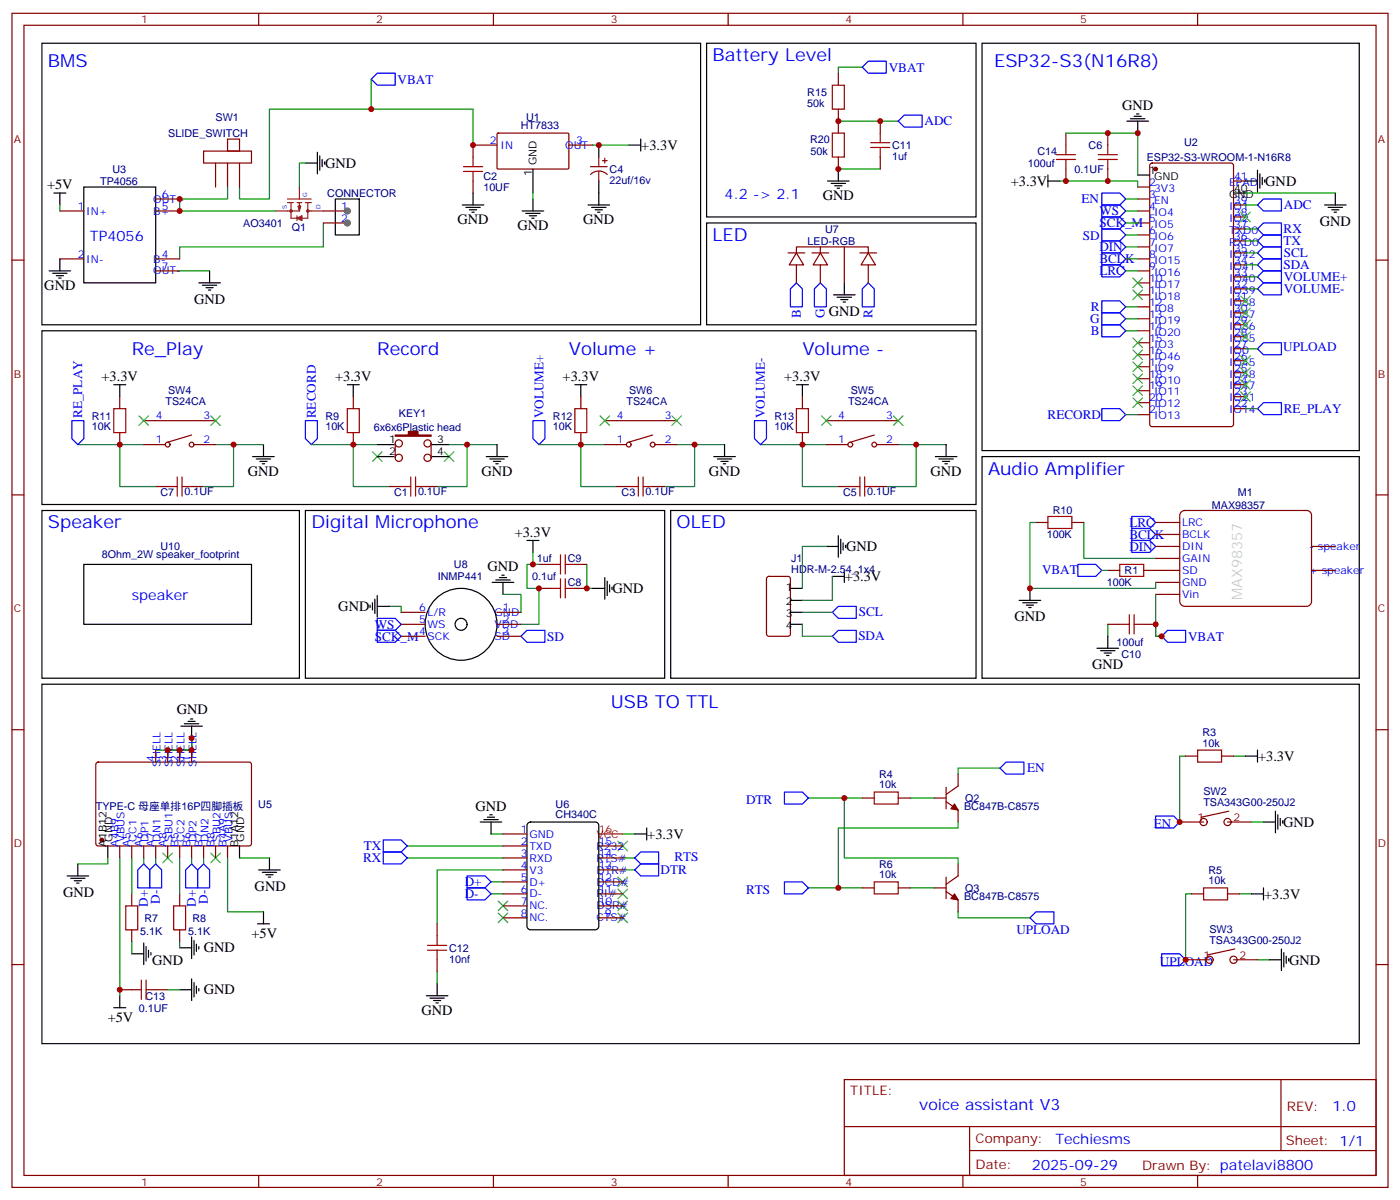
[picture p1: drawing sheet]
<svg xmlns="http://www.w3.org/2000/svg" width="412mm" height="353mm" viewBox="0 0 412 353" stroke-linecap="round" stroke-linejoin="round" font-family="sans-serif">
<g fill="none" stroke="#870000" stroke-width=".35">
<path d="M3.5 3.9h405.4v345.7h-405.4zM7.1 7.4h398.2v338.7h-398.2zM76.2 3.9v3.5M145.3 3.9v3.5M214.5 3.9v3.5M283.6 3.9v3.5M352.8 3.9v3.5M146.5 39.4l.3-.2h20.6l.2 .3-.1 10.1-.3 .2-20.6-.1-.2-.3zM246.9 21.6v3.5M246.9 32.1v7.1M259.3 35.7v3.5M314 39.2v3.5"/>
<path d="M326.3 39.2v3.5M45.9 58.6h7M60 44.5h14.1v3.5h-14.1zM63.5 48v7.1M67 41h3.6v3.5h-3.6zM67 48v7.1M70.6 48v7.1M139.3 53.3v3.5M146.4 42.7h-7.1v3.5M167.6 42.7h7M173.9 49.1h5M174 51.3a3.5 3.5 0 0 1 4.9 .1"/>
<path d="M176.4 46.2v2.9M176.4 50.5v2.8M177.4 47.3h1.5M178.2 46.6v1.4M246.9 46.2v3.6M259.3 46.2v3.6M314 49.8v3.5M326.3 49.8v3.5M335.1 58.6h3.6M335.1 55.1h3.6M338.9 48.2l.5-.2h23.3l.6 .4 .1 76.5-.5 .7h-23.5l-.7-.4v-76.5zM363.4 53.3h3.5"/>
<path d="M3.5 76.6h3.6M17.6 62.1h7.1M17.6 76.2h7.1M45.9 62.1h7M45.9 76.2h7M45.9 79.8h7M95.2 62.1h7.1M95.2 65.7h7.1M232.1 74.5h5M234.6 74.5l2.1 3.5h-4.2zM234.6 74.5v-1.8h21.2v1.8M234.6 78v5.3"/>
<path d="M239.2 74.5h4.9M241.7 74.5l2.1 3.5h-4.3zM241.7 72.7v1.8M241.7 78v5.3M248.7 72.7v10.6M253.3 74.5h4.9M255.8 74.5l2.1 3.5h-4.3zM255.8 78v5.3M335.1 62.1h3.6M335.1 65.7h3.6M335.1 76.2h3.6M335.1 79.8h3.6"/>
<path d="M335.1 69.2h3.6M335.1 72.7h3.6M363.4 74.5h3.5M363.4 78h3.5M363.4 70.9h3.5M363.4 67.4h3.5M363.4 63.9h3.5M363.4 60.4h3.5M405.3 76.6h3.6M335.1 83.3h3.6M335.1 86.8h3.6M335.1 90.3h3.6"/>
<path d="M335.1 93.9h3.6M335.1 97.4h3.6M363.4 99.2h3.5M363.4 95.6h3.5M363.4 92.1h3.5M363.4 88.6h3.5M363.4 85.1h3.5M363.4 81.5h3.5M35.3 116.8v3.5M104.1 116.8v3.5M171.1 116.8v3.5M236.4 116.8v3.5"/>
<path d="M335.1 100.9h3.6M335.1 104.5h3.6M335.1 108h3.6M335.1 111.5h3.6M335.1 115h3.6M335.1 118.6h3.6M363.4 116.8h3.5M363.4 113.3h3.5M363.4 109.7h3.5M363.4 106.2h3.5M363.4 102.7h3.5M35.3 127.4v3.5"/>
<path d="M42.3 130.9h6.4M42.3 123.9h21.2M56.4 128.1l-7 2.1M57.1 130.9h6.4M104.1 127.4v3.5M116.4 130.6v4.2M127 130.6v4.2M171.1 127.4v3.5M178.2 130.9h6.3M178.2 123.9h21.1M192.3 128.1l-7.1 2.1M193 130.9h6.3"/>
<path d="M236.4 127.4v3.5M243.4 130.9h6.4M243.4 123.9h21.2M257.5 128.1l-7 2.1M258.2 130.9h6.4M335.1 122.1h3.6M363.4 120.3h3.5M3.5 145.7h3.6M45.9 143.3h3.5M56.4 143.3h3.6M114.7 143.3h3.5M125.2 143.3h3.6"/>
<path d="M181.7 143.3h3.5M192.3 143.3h3.5M246.9 143.3h3.6M257.5 143.3h3.6M305.2 153.8h3.5M315.7 153.8h3.6M340.4 153.8h7.1M340.4 157.4h7.1M405.3 145.7h3.6M158.7 173.2h3.6M158.7 166.2h3.6M169.3 173.2h3.6"/>
<path d="M169.3 166.2h3.6M226 169.9l.5-.2h5.6l.7 .5v16.5l-.4 .6-5.9 .1-.7-.5v-16.5zM326.3 168h3.5M336.9 168h10.6M340.4 160.9h7.1M340.4 164.4h7.1M340.4 171.5h7.1M340.4 175h7.1M386.3 160.9h7M386.3 168h7M118.2 183.8h7M118.2 180.3h7"/>
<path d="M118.2 187.4h7M146.4 183.8h7.1M146.4 180.3h7.1M146.4 187.4h7.1M326.3 183.8h3.5M336.9 183.8h3.5M3.5 214.9h3.6M405.3 214.9h3.6M28.5 224.6l.4-.2 44.8 .1 .4 .6-.1 23.6-.6 .4-44.7-.1-.5-.6v-23.3zM45.9 220.9v3.5M49.4 220.9v3.5M52.9 220.9v3.5"/>
<path d="M56.4 220.9v3.5M254 235h3.5M264.6 235h3.5M275.2 235h3.5M278.7 236l3.5 2.5v3.5M278.7 231.8v6.4M282.2 227.9v3.6l-3.5 2.4M349.2 222.6h3.6M359.8 222.6h3.6M361.9 238.9l-8.1 1.7M35.3 249.1v3.5M38.8 249.1v3.5"/>
<path d="M42.3 249.1v3.5M45.9 249.1v3.5M49.4 249.1v3.5M52.9 249.1v3.5M56.4 249.1v3.5M60 249.1v3.5M63.5 249.1v3.5M67 249.1v3.5M148.2 249.1h7M148.2 252.6h7M148.2 256.2h7M148.2 259.7h7"/>
<path d="M148.2 245.6h7M176.4 249.1h7M176.4 252.6h7M176.4 256.2h7M176.4 259.7h7M278.7 258.3v6.3M282.2 254.4v3.5l-3.5 2.5M347.5 242h7M361.6 242h7.1M38.8 263.2v3.5M38.8 273.8v3.5M52.9 263.2v3.5"/>
<path d="M52.9 273.8v3.5M128.8 272v3.6M148.2 263.2h7M148.2 266.7h7M148.2 270.3h7M176.4 263.2h7M176.4 266.7h7M176.4 270.3h7M254 261.4h3.5M264.6 261.4h3.5M275.2 261.4h3.5M278.7 262.5l3.5 2.5v3.5"/>
<path d="M351 263.2h3.5M361.6 263.2h3.5M363.7 279.4l-8.1 1.8M3.5 284h3.6M35.3 291.4h3.5M45.9 291.4h3.5M128.8 282.6v3.5M349.2 282.6h7.1M363.4 282.6h7M405.3 284h3.6M248.7 317.9h156.6v28.2h-156.6zM377.3 317.9v20.9"/>
<path d="M248.7 331.7h156.5M285.6 338.8h119.6M285.6 331.7v14.1M76.2 346.1v3.5M145.3 346.1v3.5M214.5 346.1v3.5M283.6 346.1v3.5M352.8 346.1v3.5"/>
<circle cx="49.4" cy="130.9" r=".71"/>
<circle cx="56.4" cy="130.9" r=".71"/>
<circle cx="117.5" cy="130.6" r="1.06"/>
<circle cx="117.5" cy="134.8" r="1.06"/>
<circle cx="125.9" cy="134.8" r="1.06"/>
<circle cx="125.9" cy="130.6" r="1.06"/>
<circle cx="185.2" cy="130.9" r=".71"/>
<circle cx="192.3" cy="130.9" r=".71"/>
<circle cx="250.5" cy="130.9" r=".71"/>
<circle cx="257.5" cy="130.9" r=".71"/>
<circle cx="354.5" cy="242" r="1.06"/>
<circle cx="361.6" cy="242" r="1.06"/>
<circle cx="356.3" cy="282.6" r="1.06"/>
<circle cx="363.4" cy="282.6" r="1.06"/>
</g>
<g fill="none" stroke="#000" stroke-width=".35">
<path d="M12.3 12.7h194.1v82.9h-194.1zM208.1 12.7h79.4v51.2h-79.4zM289.3 12.7h111.1v120h-111.1zM332 35.7h6.3M333 35h4.3M334.1 34.3h2.1M334.8 33.5h.7M335.1 35.7v3.5M15.9 56.8h3.5M17.6 56.8v3.6M24.7 55.1h21.2v28.2h-21.2zM90 48h3.5"/>
<path d="M93.5 44.8v6.4M94.2 45.9v4.2M94.9 47v2.1M95.6 47.7v.7M98.8 58.6h7v10.6h-7zM139.3 56.8v3.6M157 49.8v7M157 58.6v3.5M176.4 42.7v3.5M176.4 53.3v7.1M185.2 42.7h3.5M188.7 41v3.5"/>
<path d="M243.8 53.3h6.3M244.8 54h4.3M245.9 54.7h2.1M246.6 55.4h.7M246.9 49.8v3.5M308.7 53.3h3.5M308.7 51.5v3.6M335.1 51.5h3.6M363.4 56.8h3.5M366.9 53.3h3.5M370.4 50.1v6.4M371.1 51.2v4.2"/>
<path d="M371.8 52.2v2.2M372.5 53v.7M393.3 56.8v3.6M14.5 79.8h6.3M17.6 76.2v3.6M61.7 79.8v3.5M136.2 60.4h6.3M137.2 61.1h4.3M138.3 61.8h2.1M139 62.5h.7M153.8 62.1h6.4M154.9 62.8h4.2"/>
<path d="M155.9 63.5h2.1M156.6 64.2h.7M173.2 60.4h6.4M174.3 61.1h4.2M175.3 61.8h2.1M176 62.5h.7M208.1 65.7h79.4v29.9h-79.4zM390.2 60.4h6.3M391.2 61.1h4.3M392.3 61.8h2.1M393 62.5h.7M12.3 97.4h275.2v51.2h-275.2z"/>
<path d="M15.5 80.5h4.3M16.6 81.2h2.1M17.3 81.9h.7M58.6 83.3h6.3M59.6 84h4.3M60.7 84.7h2.1M61.4 85.4h.7M245.5 86.8h6.4M246.6 87.5h4.2M247.6 88.2h2.2M248.4 88.9h.7M248.7 83.3v3.5"/>
<path d="M33.5 113.3h3.5M35.3 113.3v3.5M102.3 113.3h3.5M104.1 113.3v3.5M169.3 113.3h3.6M171.1 113.3v3.5M234.6 113.3h3.5M236.4 113.3v3.5M74.4 134.4h6.4M75.5 135.1h4.2M76.6 135.9h2.1M77.3 136.6h.7"/>
<path d="M77.6 130.9v3.5M111.1 134.4h5M111.1 130.9h5M127.4 134.4h4.9M127.4 130.9h4.9M143.2 134.4h6.4M144.3 135.1h4.2M145.3 135.9h2.2M146 136.6h.8M146.4 130.9v3.5M210.3 134.4h6.3M211.3 135.1h4.2"/>
<path d="M212.4 135.9h2.1M213.1 136.6h.7M213.4 130.9v3.5M275.5 134.4h6.4M276.6 135.1h4.2M277.6 135.9h2.2M278.3 136.6h.7M278.7 130.9v3.5M289.3 134.4h111.1v65.3h-111.1zM12.3 150.3h75.9v49.4h-75.9zM90 150.3h105.8v49.4h-105.8zM155.2 159.1h3.5"/>
<path d="M157 159.1v3.6M197.6 150.3h89.9v49.4h-89.9zM246.9 157.7v6.4M247.6 158.8v4.2M248.4 159.8v2.2M24.7 166.2h49.4v17.6h-49.4zM109 178.2v.7M109.7 177.5v2.1M110.4 176.4v4.3M111.1 178.5h3.6M111.1 175.4v6.3M145 171.5h6.3"/>
<path d="M146 170.8h4.3M147.1 170.1h2.1M147.8 169.4h.7M148.2 171.5v3.5M174.6 173.2h3.6M178.2 170.1v6.3M178.9 171.1v4.3M179.6 172.2v2.1M180.3 172.9v.7M232.8 176.8h3.6M232.8 173.2h3.6M243.4 160.9h3.5"/>
<path d="M245.2 169.7h3.5M248.7 168v3.5M249.1 160.5v.8M300.2 176.8h6.4M301.3 177.5h4.2M302.3 178.2h2.1M303 178.9h.7M303.4 173.2v3.6M232.8 180.3h3.6M232.8 183.8h3.6M323.1 190.9h6.4M324.2 191.6h4.2"/>
<path d="M325.3 192.3h2.1M326 193h.7M326.3 187.4v3.5M12.3 201.5h388.1v105.8h-388.1zM53.3 213.8h6.3M54.3 213.1h4.3M55.4 212.4h2.1M56.1 211.7h.7M56.4 213.8v3.5M144.3 239.9h.7M366.9 222.6h3.5M370.4 220.9v3.5"/>
<path d="M375.7 238.9v6.3M376.4 239.9v4.3M19.8 257.9h6.3M20.8 258.6h4.2M21.9 259.3h2.1M22.9 254.4v3.5M31.7 249.1v3.5M70.6 249.1v3.5M76.2 256.2h6.3M77.3 256.9h4.2M78.3 257.6h2.1M79 258.3h.7"/>
<path d="M79.4 252.6v3.6M141.5 242h6.3M142.5 241.3h4.3M143.6 240.6h2.1M144.6 242v3.6M155.5 242.5l.8-.5h19l.9 .5 .2 .6v29.6l-.5 .9-.6 .2h-19l-.9-.5-.2-.6v-29.6zM187 245.6h3.5M190.5 243.8v3.5M372.2 242h3.5M377.1 241v2.1M377.8 241.7v.7M22.6 260h.7"/>
<path d="M42.3 277.7v6.3M43 278.7v4.3M43.7 279.8v2.1M52.9 279.1h3.5M56.4 275.9v6.4M57.1 277v4.2M57.9 278v2.1M58.6 278.7v.7M75.8 272h3.6M77.6 268.5v3.5M368.7 263.2h3.5M372.2 261.4v3.6"/>
<path d="M377.5 279.4v6.4M33.5 296.7h3.5M35.3 293.2v3.5M38.8 280.8h3.5M44.4 280.5v.7M52.9 291.4h3.5M56.4 288.3v6.3M57.1 289.3v4.2M57.9 290.4v2.1M58.6 291.1v.7M125.6 293.2h6.3M126.6 293.9h4.3"/>
<path d="M127.7 294.6h2.1M128.4 295.3h.7M128.8 289.7v3.5M373.9 282.6h3.6M378.2 280.5v4.2M378.9 281.6v2.1M379.6 282.3v.7"/>
<circle cx="135.8" cy="183.8" r="10.6"/>
<circle cx="135.8" cy="183.8" r="1.76"/>
</g>
<g fill="none" stroke="#008700" stroke-width=".35">
<path d="M254 19.8h-7.1v1.8M109.4 23.3v8.8M246.9 35.7h17.7M314 39.2h21.1v12.3M67 55.1v3.5h-14.1v3.5h28.2M90 48h-1.8v7.1M139.3 42.7v-10.6h-59.9v26.5h-8.8v-3.5M157 56.8v1.8M174.6 42.7h10.6M246.9 49.8h12.4M312.2 53.3h22.9v1.8M331.6 58.6h3.5"/>
<path d="M366.9 56.8h26.4M17.6 60.4v1.7M52.9 79.8h8.8M95.2 65.7v7h-42.3v3.5M331.6 79.8h3.5M331.6 62.1h3.5M331.6 65.7h3.5M331.6 69.2h3.5M331.6 72.7h3.5M331.6 76.2h3.5M366.9 60.4h3.5M366.9 67.4h3.5"/>
<path d="M366.9 70.9h3.5M366.9 74.5h3.5M366.9 78h3.5M331.6 90.3h3.5M331.6 93.9h3.5M331.6 97.4h3.5M366.9 81.5h3.5M366.9 85.1h3.5M366.9 102.7h3.5M22.9 130.9h19.4M35.3 130.9v12.4h10.6M63.5 130.9h5.3v12.4h-8.8"/>
<path d="M68.8 130.9h8.8M91.7 130.9h19.4M104.1 130.9v12.4h10.6M132.3 130.9h5.3v12.4h-8.8M137.6 130.9h8.8M158.7 130.9h19.5M171.1 130.9v12.4h10.6M199.3 130.9h5.3v12.4h-8.8M204.6 130.9h8.8M224 130.9h19.4M236.4 130.9v12.4h10.5M264.6 130.9h5.3v12.4h-8.8"/>
<path d="M269.9 130.9h8.8M331.6 122.1h3.5M366.9 120.3h3.5M305.2 153.8h-1.8v19.4h37v-1.7M319.3 153.8v10.6h21.1M114.7 178.5h3.5v1.8M148.2 175h5.3v5.3M157 162.7v3.5M158.7 166.2h-3.5v7h3.5v10.6h-5.2M172.9 166.2v7h1.7M243.4 160.9h-7v12.3M245.2 169.7v7.1h-8.8"/>
<path d="M324.6 168h1.7M340.4 175v12.4h1.8h-1.8v-3.6M236.4 183.8v3.6h8.8M236.4 180.3h8.8M326.3 183.8v3.6M56.4 217.3v3.6h-3.5M56.4 217.3v3.6h-7M56.4 217.3v3.6h-10.5M56.4 217.3v3.6M238.1 235h15.9M248.7 235v17.6h33.5v1.8M268.1 235h7.1"/>
<path d="M294.6 226.2h-12.4v1.7M349.2 222.6h-1.7v19.4M363.4 222.6h3.5M31.7 252.6v1.8h-8.8M35.3 252.6v40.6M38.8 252.6v10.6M42.3 252.6v1.8M45.9 252.6v1.8M52.9 252.6v10.6M56.4 252.6v1.8M60 252.6v1.8M67 252.6v15.9h10.6"/>
<path d="M70.6 252.6h8.8M119.9 252.6h28.3M119.9 249.1h28.3M144.6 245.6h3.6M144.6 259.7h3.6M148.2 256.2h-19.4v15.8M183.4 245.6h3.6M183.4 252.6h3.6M183.4 256.2h3.6M282.2 242v1.8h-35.3v17.6M368.7 242h3.5M38.8 277.3v3.5"/>
<path d="M52.9 277.3v1.8M144.6 263.2h3.6M238.1 261.4h15.9M268.1 261.4h7.1M282.2 268.5v1.8h21.2M351 263.2h-1.8v19.4M365.1 263.2h3.6M49.4 291.4h3.5M128.8 286.1v3.6M370.4 282.6h3.5"/>
</g>
<g fill="none" stroke="#a10000" stroke-width=".35">
<path d="M245.2 39.2h3.5v7h-3.5zM245.2 25.1h3.5v7h-3.5zM259.3 39.2v2.8M136.5 50.5h5.7M136.5 49.1h5.7M139.3 46.2v2.9M139.3 50.5v2.8M256.5 43.4h5.6M256.5 42h5.6M259.3 43.4v2.8M311.1 47h5.7M311.1 45.5h5.7"/>
<path d="M314 42.7v2.8M314 47v2.8M323.5 47h5.6M323.5 45.5h5.6M326.3 42.7v2.8M326.3 47v2.8M33.5 120.3h3.5v7.1h-3.5zM102.3 120.3h3.5v7.1h-3.5zM169.3 120.3h3.6v7.1h-3.6zM234.6 120.3h3.5v7.1h-3.5zM49.4 143.3h2.8M52.2 140.4v5.7"/>
<path d="M53.6 143.3h2.8M53.6 140.4v5.7M118.2 143.3h2.8M121 140.4v5.7M122.4 143.3h2.8M122.4 140.4v5.7M185.2 143.3h2.8M188 140.4v5.7M189.4 143.3h2.9M189.4 140.4v5.7M250.5 143.3h2.8M253.3 140.4v5.7"/>
<path d="M254.7 143.3h2.8M254.7 140.4v5.7M308.7 152.1h7v3.5h-7zM162.3 173.2h2.8M162.3 166.2h2.8M165.1 163.4v5.6M165.1 170.4v5.7M166.5 173.2h2.8M166.5 163.4v5.6M166.5 170.4v5.7M166.5 166.2h2.8M329.8 166.2h7.1v3.5h-7.1z"/>
<path d="M329.8 183.8h2.9M332.7 181v5.7M334.1 181v5.7M334.1 183.8h2.8M257.5 233.2h7.1v3.5h-7.1zM352.8 220.9h7v3.5h-7zM257.5 259.7h7.1v3.5h-7.1zM37 266.7h3.6v7.1h-3.6zM51.2 266.7h3.5v7.1h-3.5zM125.9 279.8h5.7M125.9 278.4h5.7M128.8 275.6v2.8"/>
<path d="M128.8 279.8v2.8M354.5 261.4h7.1v3.6h-7.1zM38.8 291.4h2.8M41.6 288.6v5.7M43 288.6v5.7M43 291.4h2.9"/>
</g>
<g fill="none" stroke="#00f" stroke-width=".35">
<path d="M254 19.8l1.8-1.8h5.3v3.6h-5.3zM109.4 23.3l1.7-1.7h5.3v3.5h-5.3zM264.6 35.7l1.7-1.8h5.3v3.5h-5.3zM324.6 56.8h5.2l1.8 1.8-1.8 1.8h-5.2zM324.6 70.9h5.2l1.8 1.8-1.8 1.8h-5.2zM324.6 74.5h5.2l1.8 1.7-1.8 1.8h-5.2zM324.6 78h5.2l1.8 1.8-1.8 1.7h-5.2zM324.6 67.4h5.2l1.8 1.8-1.8 1.7h-5.2zM324.6 63.9h5.2l1.8 1.8-1.8 1.7h-5.2zM324.6 60.4h5.2l1.8 1.7-1.8 1.8h-5.2zM370.4 67.4l1.8-1.7h5.3v3.5h-5.3zM370.4 70.9l1.8-1.7h5.3v3.5h-5.3z"/>
<path d="M370.4 74.5l1.8-1.8h5.3v3.5h-5.3zM370.4 78l1.8-1.8h5.3v3.6h-5.3zM370.4 60.4l1.8-1.8h5.3v3.5h-5.3zM234.6 83.3l1.8 1.8v5.2h-3.6v-5.2zM241.7 83.3l1.7 1.8v5.2h-3.5v-5.2zM255.8 83.3l1.7 1.8v5.2h-3.5v-5.2zM324.6 95.6h5.2l1.8 1.8-1.8 1.8h-5.2zM324.6 92.1h5.2l1.8 1.8-1.8 1.7h-5.2zM324.6 88.6h5.2l1.8 1.7-1.8 1.8h-5.2zM370.4 81.5l1.8-1.7h5.3v3.5h-5.3zM370.4 85.1l1.8-1.8h5.3v3.5h-5.3zM370.4 102.7l1.8-1.8h5.3v3.6h-5.3z"/>
<path d="M21.2 123.9h3.5v5.3l-1.8 1.7-1.7-1.7zM90 123.9h3.5v5.3l-1.8 1.7-1.7-1.7zM157 123.9h3.5v5.3l-1.8 1.7-1.7-1.7zM222.2 123.9h3.6v5.3l-1.8 1.7-1.8-1.7zM324.6 120.3h5.2l1.8 1.8-1.8 1.8h-5.2zM370.4 120.3l1.8-1.7h5.3v3.5h-5.3zM333.4 159.1h5.3l1.7 1.8-1.7 1.8h-5.3zM333.4 155.6h5.3l1.7 1.8-1.7 1.7h-5.3zM333.4 152.1h5.3l1.7 1.7-1.7 1.8h-5.3zM317.5 166.2h5.3l1.8 1.8-1.8 1.7h-5.3zM111.1 185.6h5.3l1.8 1.8-1.8 1.7h-5.3zM111.1 182.1h5.3l1.8 1.7-1.8 1.8h-5.3z"/>
<path d="M153.5 187.4l1.7-1.8h5.3v3.5h-5.3zM245.2 180.3l1.7-1.8h5.3v3.6h-5.3zM245.2 187.4l1.7-1.8h5.3v3.5h-5.3zM342.2 187.4l1.8-1.8h5.2v3.5h-5.2zM231.1 233.2h5.3l1.7 1.8-1.7 1.7h-5.3zM294.6 226.2l1.7-1.8h5.3v3.5h-5.3zM42.3 254.4l1.8 1.8v5.2h-3.5v-5.2zM45.9 254.4l1.7 1.8v5.2h-3.5v-5.2zM56.4 254.4l1.8 1.8v5.2h-3.5v-5.2zM60 254.4l1.7 1.8v5.2h-3.5v-5.2zM112.9 247.3h5.3l1.7 1.8-1.7 1.8h-5.3zM112.9 250.9h5.3l1.7 1.7-1.7 1.8h-5.3z"/>
<path d="M137.6 257.9h5.3l1.7 1.8-1.7 1.7h-5.3zM187 252.6l1.7-1.7h5.3v3.5h-5.3zM187 256.2l1.7-1.8h5.3v3.5h-5.3zM231.1 259.7h5.3l1.7 1.7-1.7 1.8h-5.3zM340.4 240.3h5.3l1.8 1.7-1.8 1.8h-5.3zM137.6 261.4h5.3l1.7 1.8-1.7 1.8h-5.3zM303.4 270.3l1.8-1.8h5.2v3.5h-5.2zM342.2 280.8h5.3l1.7 1.8-1.7 1.8h-5.3z"/>
</g>
<path d="M347.8 150.9l1.1-.6h36a1.41 1.41 0 0 1 1.4 1.4v25.4a1.51 1.51 0 0 1-1.4 1.4h-36a1.51 1.51 0 0 1-1.4-1.4v-25.4z" fill="none" stroke="#800000" stroke-width=".35"/>
<g fill="#666" stroke="#666" stroke-width=".35">
<circle cx="102.3" cy="65.7" r=".88"/>
<circle cx="102.3" cy="62.1" r=".88"/>
</g>
<g fill="none" stroke="#8c2424" stroke-width=".35">
<path d="M84.7 59.7h1.7M84.7 58.6h7M85.7 59.7v4.5h5v-4.5M87.5 59.7h1.4M88.2 55.1v3.5M88.2 59.7v2.1M90 59.7h1.7M81.1 62.1h7.1M87.5 64.2l1.4-.7v1.4zM87.5 63.5v1.4M87.8 60.7l.4 1.4M87.8 60.7h.7"/>
<path d="M87.8 60.7l.4 1.1M88.2 64.2l.7 .4M88.2 64.2l.3 .4M88.5 60.7l-.3 1.4M88.5 60.7l-.3 1.1M88.5 60.7l-.3 .7M88.5 63.9l-.3 .3M88.9 63.9l-.7 .3M90.7 62.1h4.5"/>
<circle cx="85.7" cy="62.1" r=".35"/>
<circle cx="90.7" cy="62.1" r=".35"/>
</g>
<g fill="#870000" stroke="#870000" stroke-width=".35">
<path d="M281.2 263.2l1 1.8-2.1-.4z"/>
<path d="M281.2 236.7l1 1.8-2.1-.3z"/>
<path d="M116.4 128.1h3.9v-1.1h2.8v1.1h3.9v.3h-10.6z"/>
<circle cx="30" cy="247.3" r=".53"/>
<circle cx="340.4" cy="49.8" r=".53"/>
</g>
<g fill="none" stroke="#3c3" stroke-width=".35">
<path d="M365.5 62.5l2.8 2.8M368.3 62.5l-2.8 2.8M333.7 81.9l2.8 2.8M333.7 85.4l2.8 2.8M333.7 99.5l2.8 2.8M336.5 81.9l-2.8 2.8M336.5 85.4l-2.8 2.8M336.5 99.5l-2.8 2.8M365.5 97.8l2.8 2.8M365.5 94.2l2.8 2.8M365.5 90.7l2.8 2.8M365.5 87.2l2.8 2.8"/>
<path d="M368.3 97.8l-2.8 2.8M368.3 94.2l-2.8 2.8M368.3 90.7l-2.8 2.8M368.3 87.2l-2.8 2.8M333.7 103l2.8 2.9M333.7 106.6l2.8 2.8M333.7 110.1l2.8 2.8M333.7 113.6l2.8 2.9M333.7 117.2l2.8 2.8M336.5 110.1l-2.8 2.8M336.5 106.6l-2.8 2.8M336.5 103l-2.8 2.9"/>
<path d="M336.5 113.6l-2.8 2.9M336.5 117.2l-2.8 2.8M365.5 115.4l2.8 2.8M365.5 111.9l2.8 2.8M365.5 108.3l2.8 2.9M365.5 104.8l2.8 2.8M368.3 115.4l-2.8 2.8M368.3 111.9l-2.8 2.8M368.3 108.3l-2.8 2.9M368.3 104.8l-2.8 2.8M40.9 122.4l2.8 2.9M43.7 122.4l-2.8 2.9"/>
<path d="M62.1 122.4l2.8 2.9M64.9 122.4l-2.8 2.9M109.7 133l2.8 2.9M112.5 133l-2.8 2.9M130.9 133l2.8 2.9M133.7 133l-2.8 2.9M176.7 122.4l2.9 2.9M179.6 122.4l-2.9 2.9M197.9 122.4l2.8 2.9M200.7 122.4l-2.8 2.9M242 122.4l2.8 2.9M244.8 122.4l-2.8 2.9"/>
<path d="M263.2 122.4l2.8 2.9M266 122.4l-2.8 2.9M48 251.2l2.8 2.8M50.8 251.2l-2.8 2.8M62.1 251.2l2.8 2.8M64.9 251.2l-2.8 2.8M182 247.7l2.9 2.8M182 258.3l2.9 2.8M184.9 247.7l-2.9 2.8M184.9 258.3l-2.9 2.8M146.8 268.9l2.8 2.8M146.8 265.3l2.8 2.8"/>
<path d="M149.6 268.9l-2.8 2.8M149.6 265.3l-2.8 2.8M182 268.9l2.9 2.8M182 265.3l2.9 2.8M182 261.8l2.9 2.8M184.9 268.9l-2.9 2.8M184.9 265.3l-2.9 2.8M184.9 261.8l-2.9 2.8"/>
</g>
<path d="M176.4 245.6h7" fill="none" stroke="#f00" stroke-width=".35"/>
<g fill="#c00">
<circle cx="35.3" cy="130.9" r=".88"/>
<circle cx="246.9" cy="49.8" r=".88"/>
<circle cx="246.9" cy="35.7" r=".88"/>
<circle cx="139.3" cy="42.7" r=".88"/>
<circle cx="52.9" cy="58.6" r=".88"/>
<circle cx="52.9" cy="62.1" r=".88"/>
<circle cx="176.4" cy="42.7" r=".88"/>
<circle cx="259.3" cy="35.7" r=".88"/>
<circle cx="342.2" cy="187.4" r=".88"/>
<circle cx="172.9" cy="173.2" r=".88"/>
<circle cx="158.8" cy="173.2" r=".88"/>
<circle cx="157" cy="166.2" r=".88"/>
<circle cx="56.4" cy="217.3" r=".88"/>
<circle cx="246.9" cy="261.4" r=".88"/>
<circle cx="248.7" cy="235" r=".88"/>
<circle cx="347.5" cy="242" r=".88"/>
<circle cx="35.3" cy="291.4" r=".88"/>
<circle cx="349.3" cy="282.6" r=".88"/>
<circle cx="314" cy="53.3" r=".88"/>
<circle cx="326.3" cy="39.2" r=".88"/>
<circle cx="326.3" cy="53.3" r=".88"/>
<circle cx="335.1" cy="39.2" r=".88"/>
<circle cx="340.4" cy="183.8" r=".88"/>
<circle cx="303.4" cy="173.2" r=".88"/>
<circle cx="68.8" cy="130.9" r=".88"/>
<circle cx="137.6" cy="130.9" r=".88"/>
<circle cx="104.1" cy="130.9" r=".88"/>
<circle cx="204.6" cy="130.9" r=".88"/>
<circle cx="171.1" cy="130.9" r=".88"/>
<circle cx="269.9" cy="130.9" r=".88"/>
<circle cx="236.4" cy="130.9" r=".88"/>
<circle cx="109.4" cy="32.1" r=".88"/>
<circle cx="49.4" cy="220.9" r=".88"/>
<circle cx="52.9" cy="220.9" r=".88"/>
<circle cx="56.4" cy="220.9" r=".88"/>
</g>
<g font-size="5.3" fill="#00f">
<text x="14.1" y="19.8">BMS</text>
<text x="209.9" y="18">Battery Level</text>
<text x="292.8" y="19.8">ESP32-S3(N16R8)</text>
<text x="209.9" y="70.9">LED</text>
<text x="38.8" y="104.5">Re_Play</text>
<text x="111.1" y="104.5">Record</text>
<text x="167.6" y="104.5">Volume +</text>
<text x="236.4" y="104.5">Volume -</text>
<text x="291" y="139.7">Audio Amplifier</text>
<text x="14.1" y="155.6">Speaker</text>
<text x="91.7" y="155.6">Digital Microphone</text>
<text x="199.3" y="155.6">OLED</text>
<text x="179.9" y="208.5">USB TO TTL</text>
</g>
<text font-size="4.6" fill="#00f" x="270.8" y="326.9">voice assistant V3</text>
<g font-size="4.2">
<text x="330.6" y="32.4">GND</text>
<text x="188.9" y="44.1">+3.3V</text>
<text x="95.8" y="49.4">GND</text>
<text x="13.9" y="55.7">+5V</text>
<text x="242.4" y="58.9">GND</text>
<text x="297.8" y="54.8">+3.3V</text>
<text x="372.7" y="54.7">GND</text>
<text x="134.8" y="66">GND</text>
<text x="152.4" y="67.8">GND</text>
<text x="171.8" y="66">GND</text>
<text x="388.8" y="66.5">GND</text>
<text x="13.1" y="85.4">GND</text>
<text x="57.1" y="89.4">GND</text>
<text x="244.1" y="93">GND</text>
<text x="29.9" y="112.2">+3.3V</text>
<text x="98.7" y="112.2">+3.3V</text>
<text x="165.7" y="112.2">+3.3V</text>
<text x="231" y="112.2">+3.3V</text>
<text x="73" y="140.1">GND</text>
<text x="141.8" y="140.1">GND</text>
<text x="208.8" y="140.1">GND</text>
<text x="274.1" y="140.1">GND</text>
<text x="151.6" y="158">+3.3V</text>
<text x="249.2" y="162.3">GND</text>
<text x="143.6" y="168.3">GND</text>
<text x="248.9" y="171.2">+3.3V</text>
<text x="99.7" y="180">GND</text>
<text x="180.4" y="174.7">GND</text>
<text x="298.8" y="182.8">GND</text>
<text x="321.7" y="196.9">GND</text>
<text x="52.1" y="210.2">GND</text>
<text x="370.6" y="224.1">+3.3V</text>
<text x="140.1" y="238.9">GND</text>
<text x="378" y="243.5">GND</text>
<text x="190.7" y="247">+3.3V</text>
<text x="75" y="262.4">GND</text>
<text x="18.6" y="264.1">GND</text>
<text x="372.4" y="264.7">+3.3V</text>
<text x="60" y="280.4">GND</text>
<text x="74.1" y="276.1">+5V</text>
<text x="44.8" y="284.1">GND</text>
<text x="379.8" y="284.1">GND</text>
<text x="60" y="292.7">GND</text>
<text x="124.2" y="298.8">GND</text>
<text x="31.7" y="300.8">+5V</text>
</g>
<g font-size="4.2" fill="#00f">
<text x="213.4" y="58.6">4.2 -&gt; 2.1</text>
<text x="26.5" y="70.9">TP4056</text>
<text x="38.8" y="176.8">speaker</text>
<text x="392.5" y="327.1">1.0</text>
<text x="310.9" y="336.7">Techiesms</text>
<text x="304" y="344.5">2025-09-29</text>
</g>
<text font-size="4.2" fill="#ccc" x="365.9" y="176.7" transform="rotate(-90 365.9 176.7)">MAX98357</text>
<g font-size="3.9" fill="#00f">
<text x="261.8" y="21.2">VBAT</text>
<text x="117.1" y="24.7">VBAT</text>
<text x="272.3" y="36.9">ADC</text>
<text x="318.6" y="59.9">EN</text>
<text x="323.8" y="63.4">WS</text>
<text x="378.2" y="61.6">ADC</text>
<text x="319" y="70.5">SD</text>
<text x="323.8" y="66.9">SCK_M</text>
<text x="378.1" y="68.7">RX</text>
<text x="323.8" y="74">DIN</text>
<text x="323.8" y="77.5">BCLK</text>
<text x="378.1" y="72.2">TX</text>
<text x="378.2" y="75.7">SCL</text>
<text x="323.8" y="81">LRC</text>
<text x="378.1" y="79.2">SDA</text>
<text x="378.2" y="82.8">VOLUME+</text>
<text x="378.2" y="86.4">VOLUME-</text>
<text x="235.9" y="93.6" transform="rotate(-90 235.9 93.6)">B</text>
<text x="242.9" y="93.8" transform="rotate(-90 242.9 93.8)">G</text>
<text x="257" y="93.6" transform="rotate(-90 257 93.6)">R</text>
<text x="321.1" y="95.1">G</text>
<text x="321.3" y="91.6">R</text>
<text x="321.3" y="98.7">B</text>
<text x="378" y="103.4">UPLOAD</text>
<text x="24.2" y="123.2" transform="rotate(-90 24.2 123.2)">RE_PLAY</text>
<text x="93.1" y="123.2" transform="rotate(-90 93.1 123.2)">RECORD</text>
<text x="160.1" y="123.2" transform="rotate(-90 160.1 123.2)">VOLUME+</text>
<text x="225.3" y="123.2" transform="rotate(-90 225.3 123.2)">VOLUME-</text>
<text x="308.6" y="123.3">RECORD</text>
<text x="378.2" y="121.6">RE_PLAY</text>
<text x="332.7" y="155.1">LRC</text>
<text x="332.7" y="158.6">BCLK</text>
<text x="332.7" y="162.2">DIN</text>
<text x="306.9" y="169.1">VBAT</text>
<text x="110.4" y="185.1">WS</text>
<text x="252.9" y="181.5">SCL</text>
<text x="110.4" y="188.6">SCK_M</text>
<text x="161.2" y="188.6">SD</text>
<text x="252.8" y="188.6">SDA</text>
<text x="350" y="188.8">VBAT</text>
<text x="302.6" y="227.4">EN</text>
<text x="219.8" y="236.7">DTR</text>
<text x="339.9" y="243.8">EN</text>
<text x="107.2" y="250.4">TX</text>
<text x="107" y="253.9">RX</text>
<text x="194.6" y="257.4">DTR</text>
<text x="198.7" y="253.4">RTS</text>
<text x="136.9" y="260.9">D+</text>
<text x="219.8" y="263.2">RTS</text>
<text x="43.6" y="267" transform="rotate(-90 43.6 267)">D+</text>
<text x="47.1" y="266.1" transform="rotate(-90 47.1 266.1)">D-</text>
<text x="57.7" y="267" transform="rotate(-90 57.7 267)">D+</text>
<text x="61.2" y="266.1" transform="rotate(-90 61.2 266.1)">D-</text>
<text x="136.9" y="264.5">D-</text>
<text x="299.4" y="275.1">UPLOAD</text>
<text x="341.7" y="284.4">UPLOAD</text>
</g>
<g font-size="3.9" fill="#800">
<text x="250.5" y="322.5">TITLE:</text>
<text x="379.1" y="327.1">REV:</text>
<text x="287.4" y="336.7">Company:</text>
<text x="378.7" y="337.3">Sheet: 1/1</text>
<text x="287.4" y="344.3">Date:</text>
<text x="336.4" y="344.4">Drawn By: patelavi8800</text>
</g>
<g font-size="3.2" fill="#800">
<text x="41.6" y="6.9">1</text>
<text x="110.8" y="6.9">2</text>
<text x="179.9" y="6.9">3</text>
<text x="249.1" y="6.9">4</text>
<text x="318.2" y="6.9">5</text>
<text x="4.1" y="42">A</text>
<text x="405.9" y="42">A</text>
<text x="4.1" y="111.2">B</text>
<text x="405.9" y="111.2">B</text>
<text x="4.1" y="180.3">C</text>
<text x="405.9" y="180.3">C</text>
<text x="352.8" y="241.7">1</text>
<text x="363.4" y="241.7">2</text>
<text x="4.1" y="249.4">D</text>
<text x="405.9" y="249.4">D</text>
<text x="354.5" y="282.3">1</text>
<text x="365.1" y="282.3">2</text>
<text x="41.6" y="349.1">1</text>
<text x="110.8" y="349.1">2</text>
<text x="179.9" y="349.1">3</text>
<text x="249.1" y="349.1">4</text>
<text x="318.2" y="349.1">5</text>
</g>
<g font-size="3.2" fill="#000080">
<text x="237.8" y="28.3">R15</text>
<text x="63.5" y="35.7">SW1</text>
<text x="155" y="35.6">U1</text>
<text x="237.8" y="31.5">50k</text>
<text x="49.6" y="40.3">SLIDE_SWITCH</text>
<text x="153.4" y="38.1">HT7833</text>
<text x="238.6" y="42.1">R20</text>
<text x="238.7" y="45.6">50k</text>
<text x="262.8" y="47">1uf</text>
<text x="262.8" y="43.8">C11</text>
<text x="305.6" y="45.6">C14</text>
<text x="320.7" y="43.9">C6</text>
<text x="337.8" y="47.4">ESP32-S3-WROOM-1-N16R8</text>
<text x="348.8" y="43">U2</text>
<text x="33.1" y="50.8">U3</text>
<text x="142.4" y="53">C2</text>
<text x="179.6" y="51">C4</text>
<text x="302.7" y="49.2">100uf</text>
<text x="316.5" y="50.9">0.1UF</text>
<text x="29.5" y="54.5">TP4056</text>
<text x="96.4" y="58">CONNECTOR</text>
<text x="142.4" y="56.2">10UF</text>
<text x="179.6" y="54.1">22uf/16v</text>
<text x="71.7" y="66.8">AO3401</text>
<text x="86" y="68">Q1</text>
<text x="243" y="68.7">U7</text>
<text x="237.9" y="72.1">LED-RGB</text>
<text x="48.7" y="119.4">TS24CA</text>
<text x="49.5" y="116.1">SW4</text>
<text x="184.6" y="119.4">TS24CA</text>
<text x="185.3" y="116.1">SW6</text>
<text x="249.8" y="119.4">TS24CA</text>
<text x="250.6" y="116.1">SW5</text>
<text x="27" y="123.6">R11</text>
<text x="95.8" y="123.6">R9</text>
<text x="117.5" y="122.9">KEY1</text>
<text x="162.9" y="123.6">R12</text>
<text x="228.1" y="123.6">R13</text>
<text x="27" y="126.8">10K</text>
<text x="95.8" y="126.8">10K</text>
<text x="110.1" y="126.8">6x6x6Plastic head</text>
<text x="162.9" y="126.8">10K</text>
<text x="228.1" y="126.8">10K</text>
<text x="47.3" y="146.1">C7</text>
<text x="54.3" y="145.8">0.1UF</text>
<text x="116.1" y="146.1">C1</text>
<text x="123.1" y="145.8">0.1UF</text>
<text x="183.1" y="146.1">C3</text>
<text x="190.2" y="145.8">0.1UF</text>
<text x="248.4" y="146.1">C5</text>
<text x="255.4" y="145.8">0.1UF</text>
<text x="357" y="149.7">MAX98357</text>
<text x="364.6" y="146.1">M1</text>
<text x="310.1" y="151.4">R10</text>
<text x="47.3" y="162">U10</text>
<text x="308.3" y="158.5">100K</text>
<text x="30" y="164.4">8Ohm_2W speaker_footprint</text>
<text x="133.7" y="167.4">U8</text>
<text x="158.2" y="165.6">1uf</text>
<text x="167.2" y="165.6">C9</text>
<text x="233.1" y="165.5">J1</text>
<text x="129" y="170.9">INMP441</text>
<text x="156.8" y="170.9">0.1uf</text>
<text x="167.2" y="172.6">C8</text>
<text x="233.1" y="168.7">HDR-M-2.54_1x4</text>
<text x="326" y="172.6">100K</text>
<text x="331.3" y="169.1">R1</text>
<text x="328.9" y="190.3">100uf</text>
<text x="330.4" y="193.8">C10</text>
<text x="354.2" y="219.8">10k</text>
<text x="354.2" y="216.7">R3</text>
<text x="258.9" y="232.2">10k</text>
<text x="258.9" y="229">R4</text>
<text x="28.2" y="238.5">TYPE-C 母座单排16P四脚插板</text>
<text x="76.1" y="238.1">U5</text>
<text x="163.7" y="237.9">U6</text>
<text x="284" y="238.5">BC847B-C8575</text>
<text x="284.3" y="236.2">Q2</text>
<text x="354.5" y="237.3">TSA343G00-250J2</text>
<text x="354.5" y="234.1">SW2</text>
<text x="163.7" y="240.9">CH340C</text>
<text x="258.9" y="255.5">R6</text>
<text x="356" y="257.3">R5</text>
<text x="258.9" y="258.6">10k</text>
<text x="284.3" y="262.7">Q3</text>
<text x="356" y="260.4">10k</text>
<text x="284" y="265">BC847B-C8575</text>
<text x="41.3" y="275.3">5.1K</text>
<text x="42.6" y="271.6">R7</text>
<text x="55.4" y="275.3">5.1K</text>
<text x="56.7" y="271.6">R8</text>
<text x="356.2" y="274.7">SW3</text>
<text x="132.3" y="280.2">C12</text>
<text x="356.2" y="277.9">TSA343G00-250J2</text>
<text x="132.3" y="283.4">10nf</text>
<text x="40.9" y="297.9">0.1UF</text>
<text x="42.8" y="294.4">C13</text>
</g>
<g font-size="3.2" fill="#00f">
<text x="144.3" y="42.4">2</text>
<text x="147.5" y="43.8">IN</text>
<text x="166.5" y="43.8">OUT</text>
<text x="169.7" y="42.4">3</text>
<text x="363.5" y="53">41</text>
<text x="45.2" y="59.7">OUT+</text>
<text x="47.6" y="58.2">6</text>
<text x="338.5" y="54.7">2</text>
<text x="338.5" y="58.2">3</text>
<text x="340" y="56.5">3V3</text>
<text x="362.1" y="54.7">EPAD</text>
<text x="22.9" y="61.8">1</text>
<text x="25.4" y="63.2">IN+</text>
<text x="45.2" y="63.2">B+</text>
<text x="47.6" y="61.8">5</text>
<text x="100.5" y="61.8">1</text>
<text x="100.5" y="65.3">2</text>
<text x="338.5" y="61.8">4</text>
<text x="338.5" y="65.3">5</text>
<text x="340" y="60">EN</text>
<text x="340" y="63.5">IO4</text>
<text x="362.1" y="65.3">IO2</text>
<text x="362.1" y="61.8">IO1</text>
<text x="363.5" y="63.5">38</text>
<text x="363.5" y="60">39</text>
<text x="338.5" y="68.8">6</text>
<text x="340" y="67.1">IO5</text>
<text x="340" y="70.6">IO6</text>
<text x="362.1" y="68.8">TXD0</text>
<text x="363.5" y="70.6">36</text>
<text x="363.5" y="67.1">37</text>
<text x="22.9" y="75.9">2</text>
<text x="25.4" y="77.3">IN-</text>
<text x="45.2" y="77.3">B-</text>
<text x="47.6" y="75.9">4</text>
<text x="338.5" y="72.4">7</text>
<text x="338.5" y="75.9">8</text>
<text x="340" y="74.1">IO7</text>
<text x="340" y="77.6">IO15</text>
<text x="362.1" y="75.9">IO42</text>
<text x="362.1" y="72.4">RXD0</text>
<text x="363.5" y="77.6">34</text>
<text x="363.5" y="74.1">35</text>
<text x="45.2" y="80.8">OUT-</text>
<text x="47.6" y="79.4">7</text>
<text x="338.5" y="79.4">9</text>
<text x="338.5" y="82.9">10</text>
<text x="340" y="81.2">IO16</text>
<text x="362.1" y="82.9">IO40</text>
<text x="362.1" y="79.4">IO41</text>
<text x="363.5" y="81.2">33</text>
<text x="338.5" y="86.5">11</text>
<text x="338.5" y="90">12</text>
<text x="340" y="84.7">IO17</text>
<text x="340" y="88.2">IO18</text>
<text x="362.1" y="90">IO38</text>
<text x="362.1" y="86.5">IO39</text>
<text x="363.5" y="88.2">31</text>
<text x="363.5" y="84.7">32</text>
<text x="338.5" y="93.5">13</text>
<text x="340" y="91.8">IO8</text>
<text x="340" y="95.3">IO19</text>
<text x="362.1" y="93.5">IO37</text>
<text x="363.5" y="95.3">29</text>
<text x="363.5" y="91.8">30</text>
<text x="338.5" y="97">14</text>
<text x="338.5" y="100.6">15</text>
<text x="340" y="98.8">IO20</text>
<text x="362.1" y="100.6">IO35</text>
<text x="362.1" y="97">IO36</text>
<text x="363.5" y="98.8">28</text>
<text x="338.5" y="104.1">16</text>
<text x="338.5" y="107.6">17</text>
<text x="340" y="102.3">IO3</text>
<text x="340" y="105.9">IO46</text>
<text x="362.1" y="107.6">IO45</text>
<text x="362.1" y="104.1">IO0</text>
<text x="363.5" y="105.9">26</text>
<text x="363.5" y="102.3">27</text>
<text x="338.5" y="111.2">18</text>
<text x="340" y="109.4">IO9</text>
<text x="340" y="112.9">IO10</text>
<text x="362.1" y="111.2">IO48</text>
<text x="363.5" y="112.9">24</text>
<text x="363.5" y="109.4">25</text>
<text x="338.5" y="114.7">19</text>
<text x="338.5" y="118.2">20</text>
<text x="340" y="116.5">IO11</text>
<text x="340" y="120">IO12</text>
<text x="362.1" y="118.2">IO21</text>
<text x="362.1" y="114.7">IO47</text>
<text x="363.5" y="120">22</text>
<text x="363.5" y="116.5">23</text>
<text x="45.9" y="123.5">4</text>
<text x="60" y="123.5">3</text>
<text x="181.7" y="123.5">4</text>
<text x="195.8" y="123.5">3</text>
<text x="246.9" y="123.5">4</text>
<text x="261.1" y="123.5">3</text>
<text x="338.5" y="121.7">21</text>
<text x="340" y="123.5">IO13</text>
<text x="362.1" y="121.7">IO14</text>
<text x="45.9" y="130.6">1</text>
<text x="60" y="130.6">2</text>
<text x="181.7" y="130.6">1</text>
<text x="195.8" y="130.6">2</text>
<text x="246.9" y="130.6">1</text>
<text x="261.1" y="130.6">2</text>
<text x="348.2" y="154.9">LRC</text>
<text x="348.2" y="158.4">BCLK</text>
<text x="348.2" y="162">DIN</text>
<text x="385.6" y="162">- speaker</text>
<text x="348.2" y="165.5">GAIN</text>
<text x="348.2" y="169">SD</text>
<text x="348.2" y="172.5">GND</text>
<text x="385.6" y="169">+ speaker</text>
<text x="123.5" y="180">6</text>
<text x="148.2" y="180">1</text>
<text x="348.2" y="176.1">Vin</text>
<text x="123.5" y="183.5">5</text>
<text x="125.9" y="184.9">WS</text>
<text x="125.9" y="181.4">L/R</text>
<text x="145.7" y="181.4">GND</text>
<text x="145.7" y="184.9">VDD</text>
<text x="148.2" y="183.5">2</text>
<text x="123.5" y="187">4</text>
<text x="125.9" y="188.4">SCK</text>
<text x="145.7" y="188.4">SD</text>
<text x="148.2" y="187">3</text>
<text x="45.5" y="224.2" transform="rotate(-90 45.5 224.2)">4</text>
<text x="47.3" y="225.7" transform="rotate(-90 47.3 225.7)">SHELL</text>
<text x="49" y="224.2" transform="rotate(-90 49 224.2)">3</text>
<text x="50.8" y="225.7" transform="rotate(-90 50.8 225.7)">SHELL</text>
<text x="52.6" y="224.2" transform="rotate(-90 52.6 224.2)">2</text>
<text x="54.3" y="225.7" transform="rotate(-90 54.3 225.7)">SHELL</text>
<text x="56.1" y="224.2" transform="rotate(-90 56.1 224.2)">1</text>
<text x="57.9" y="225.7" transform="rotate(-90 57.9 225.7)">SHELL</text>
<text x="153.5" y="245.2">1</text>
<text x="34.9" y="249.3" transform="rotate(-90 34.9 249.3)">A4B9</text>
<text x="36.7" y="247.8" transform="rotate(-90 36.7 247.8)">VBUS</text>
<text x="38.5" y="249.3" transform="rotate(-90 38.5 249.3)">A5</text>
<text x="40.2" y="247.8" transform="rotate(-90 40.2 247.8)">CC1</text>
<text x="42" y="249.3" transform="rotate(-90 42 249.3)">A6</text>
<text x="43.7" y="247.8" transform="rotate(-90 43.7 247.8)">DP1</text>
<text x="45.5" y="249.3" transform="rotate(-90 45.5 249.3)">A7</text>
<text x="47.3" y="247.8" transform="rotate(-90 47.3 247.8)">DN1</text>
<text x="49" y="249.3" transform="rotate(-90 49 249.3)">A8</text>
<text x="50.8" y="247.8" transform="rotate(-90 50.8 247.8)">SBU1</text>
<text x="52.6" y="249.3" transform="rotate(-90 52.6 249.3)">B5</text>
<text x="54.3" y="247.8" transform="rotate(-90 54.3 247.8)">CC2</text>
<text x="56.1" y="249.3" transform="rotate(-90 56.1 249.3)">B6</text>
<text x="57.9" y="247.8" transform="rotate(-90 57.9 247.8)">DP2</text>
<text x="59.6" y="249.3" transform="rotate(-90 59.6 249.3)">B7</text>
<text x="61.4" y="247.8" transform="rotate(-90 61.4 247.8)">DN2</text>
<text x="63.1" y="249.3" transform="rotate(-90 63.1 249.3)">B8</text>
<text x="64.9" y="247.8" transform="rotate(-90 64.9 247.8)">SBU2</text>
<text x="66.7" y="249.3" transform="rotate(-90 66.7 249.3)">B4A9</text>
<text x="68.4" y="247.8" transform="rotate(-90 68.4 247.8)">VBUS</text>
<text x="153.5" y="248.7">2</text>
<text x="155.9" y="250.2">TXD</text>
<text x="155.9" y="246.6">GND</text>
<text x="175.7" y="250.2">R232</text>
<text x="176.4" y="248.7">15</text>
<text x="153.5" y="255.8">4</text>
<text x="153.5" y="252.3">3</text>
<text x="155.9" y="257.2">V3</text>
<text x="155.9" y="253.7">RXD</text>
<text x="175.7" y="253.7">RTS#</text>
<text x="175.7" y="257.2">DTR#</text>
<text x="176.4" y="252.3">14</text>
<text x="176.4" y="255.8">13</text>
<text x="153.5" y="262.9">6</text>
<text x="153.5" y="259.3">5</text>
<text x="155.9" y="260.7">D+</text>
<text x="175.7" y="260.7">DCD#</text>
<text x="176.4" y="259.3">12</text>
<text x="176.4" y="262.9">11</text>
<text x="153.5" y="269.9">8</text>
<text x="153.5" y="266.4">7</text>
<text x="155.9" y="267.8">NC.</text>
<text x="155.9" y="264.3">D-</text>
<text x="175.7" y="264.3">RI#</text>
<text x="175.7" y="267.8">DSR#</text>
<text x="176.4" y="266.4">10</text>
<text x="178.2" y="269.9">9</text>
<text x="155.9" y="271.3">NC.</text>
<text x="175.7" y="271.3">CTS#</text>
</g>
<g font-size="3.2">
<text x="156.6" y="51.9" transform="rotate(-90 156.6 51.9)">1</text>
<text x="158" y="48.7" transform="rotate(-90 158 48.7)">GND</text>
<text x="338.5" y="51.2">1</text>
<text x="340" y="53">GND</text>
<text x="362.1" y="58.2">GND</text>
<text x="363.5" y="56.5">40</text>
<text x="114.7" y="130.6">1</text>
<text x="128.8" y="130.6">3</text>
<text x="114.7" y="134.1">2</text>
<text x="128.8" y="134.1">4</text>
<text x="231.5" y="174">1</text>
<text x="231.5" y="178.2">2</text>
<text x="231.5" y="181.7">3</text>
<text x="231.5" y="185.2">4</text>
<text x="31.4" y="249.3" transform="rotate(-90 31.4 249.3)">A1B12</text>
<text x="33.2" y="247.8" transform="rotate(-90 33.2 247.8)">GND</text>
<text x="70.2" y="249.3" transform="rotate(-90 70.2 249.3)">B1A12</text>
<text x="72" y="247.8" transform="rotate(-90 72 247.8)">GND</text>
</g>
<g font-size="3.2" fill="#f00">
<text x="176.4" y="245.2">16</text>
<text x="175.7" y="246.6">VCC</text>
</g>
<g font-size="1.8" fill="#00c">
<text x="90.5" y="57.9" transform="rotate(-90 90.5 57.9)">G</text>
<text x="84.5" y="61.6" transform="rotate(-90 84.5 61.6)">S</text>
<text x="94.4" y="61.5" transform="rotate(-90 94.4 61.5)">D</text>
</g>
</svg>
